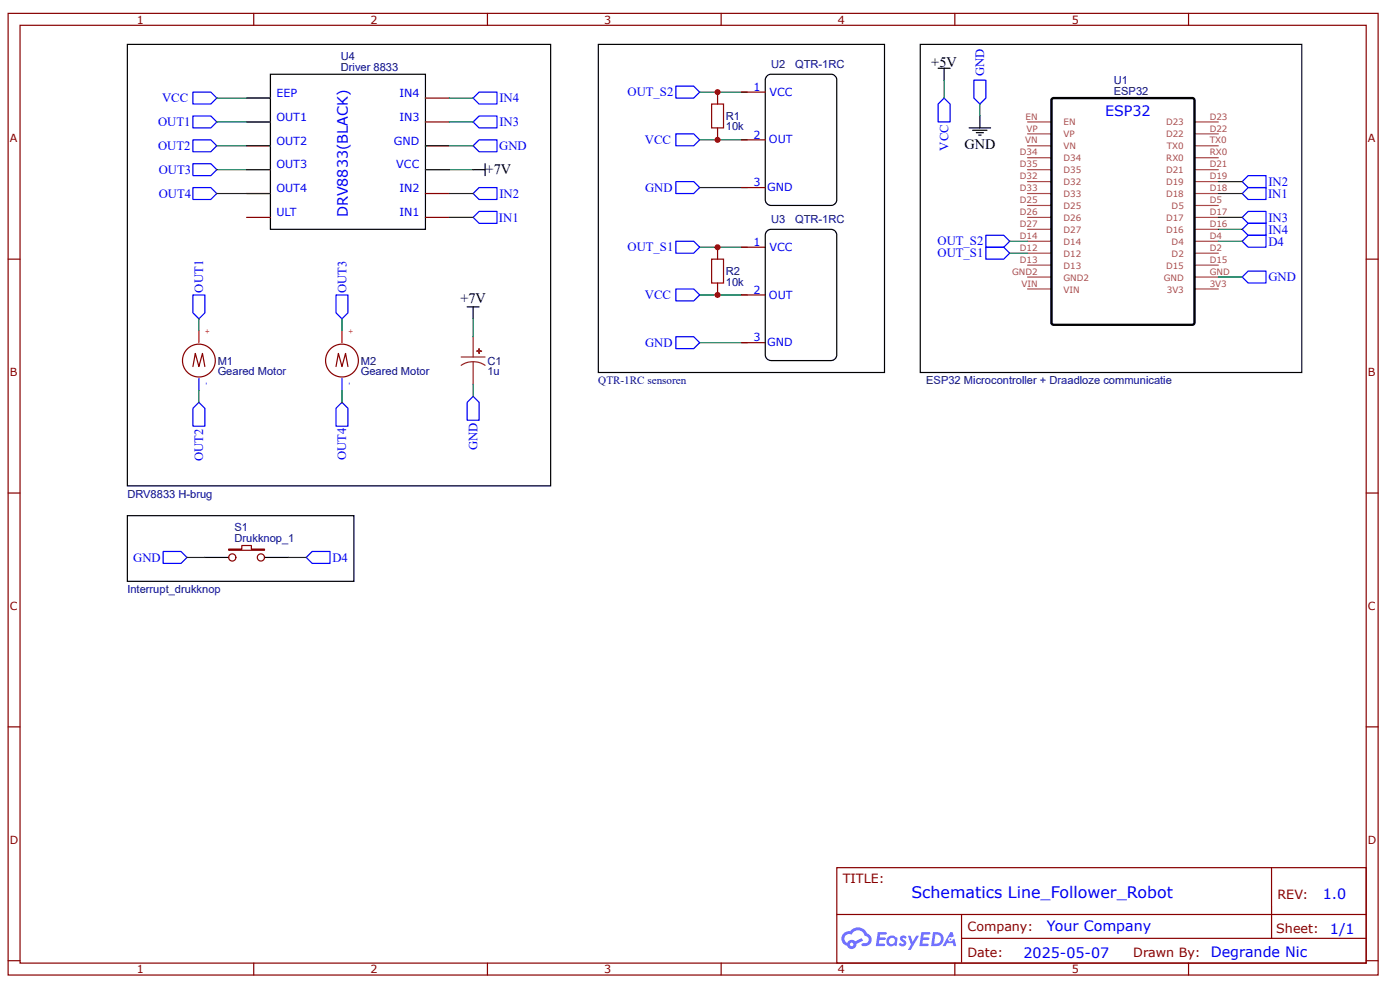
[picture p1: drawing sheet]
<svg xmlns="http://www.w3.org/2000/svg" width="297mm" height="210mm" viewBox="0 0 297 210" stroke-linecap="round" stroke-linejoin="round" font-family="sans-serif">
<g fill="none" stroke="#800" stroke-width=".25">
<path d="M1.7 2.8h290.7v203.9h-290.7zM4.3 5.4h285.5v198.8h-285.5zM53.8 2.8v2.6M103.4 2.8v2.6M153 2.8v2.6M202.6 2.8v2.6M252.1 2.8v2.6M1.7 54.9h2.6M289.8 54.9h2.6M1.7 104.5h2.6M289.8 104.5h2.6M1.7 154.1h2.6"/>
<path d="M289.8 154.1h2.6M177.5 184h112.3v20.2h-112.3zM177.6 193.9h112.1M204 198.9h85.7M204 193.9v10.1M269.8 184v14.9M1.7 203.7h2.6M53.8 204.2v2.5M103.4 204.2v2.5M153 204.2v2.5M202.6 204.2v2.5M252.1 204.2v2.5"/>
<path d="M289.8 203.7h2.6"/>
</g>
<g fill="#58f">
<path d="M191.1 198.5l.5-.2 .4 .1 .3 .3-.2 .4a.33 .33 0 0 0-.3-.3 .33 .33 0 0 0-.3 .1v.1a.85 .85 0 0 1 .7 .7 .85 .85 0 0 1-.3 .8l-.7 .1-.6-.4 .4-.4 .5 .3 .2-.1v-.2a.88 .88 0 0 1-.6-1.3z"/>
<path d="M192.6 198.4h.6l.4 1.3 .8-1.3h.6l-1.8 3h-.6l.7-1.1z"/>
<path d="M186.2 197.6h1.7l.2 .1-.1 .4h-1.3l-.1 .7h1.1l.2 .2-.2 .3h-1.1l-.2 .8h1.3l.1 .2-.1 .2-1.9 .1z"/>
<path d="M195.5 197.6h1.6l.2 .1v.4h-1.3l-.1 .7h1.1l.2 .2-.3 .3h-1.1l-.1 .8h1.2l.1 .2-.1 .2-1.9 .1z"/>
<path d="M201.6 197.6h.5l.2 .9-.4 .2a.49 .49 0 0 0-.7 .2 .49 .49 0 0 0 .3 .7 .49 .49 0 0 0 .6-.4l.4-.2 .4 1.6h-.6l-.2-.7h-1.2l-.3 .7h-.6z"/>
<path d="M197.9 197.6l-.4 3h1a1.51 1.51 0 0 0 1.7-1.5 1.51 1.51 0 0 0-1.8-1.5zM198.4 198.1a1.02 1.02 0 0 1 1.2 1.2 1.02 1.02 0 0 1-1.4 .8z"/>
<path d="M188.5 198.6a1.11 1.11 0 0 0-.3 1.6 1.11 1.11 0 0 0 1.6 .2l.4 .2 .2-1.7-.4-.2a1.01 1.01 0 0 0-1.5-.1zM188.5 199.5a.66 .66 0 0 1 1.3 0 .66 .66 0 0 1-1.3 0z"/>
<path d="M179 197.9a1.58 1.58 0 0 0 .7 2.6 1.01 1.01 0 0 0 1.2 .7 1.01 1.01 0 0 0 .8-1.1l1.4-.7-.3-.5-1.4 .7a1.02 1.02 0 0 0-1.7 .3 .99 .99 0 0 1-.4-1.4 .99 .99 0 0 1 1.4-.3 1.48 1.48 0 0 1 1.5-1 1.48 1.48 0 0 1 1.3 1.2 .82 .82 0 0 1 .8 1.1 .82 .82 0 0 1-1.2 .5l-.3 .1v.3a1.4 1.4 0 0 0 2-.6 1.4 1.4 0 0 0-.9-1.9 2.19 2.19 0 0 0-3.6-.5l-.8 .1zM180.3 200.2a.4 .4 0 0 1 .8 0 .4 .4 0 0 1-.8 0z"/>
<circle cx="201.6" cy="199.1" r=".19"/>
</g>
<g fill="none" stroke="#a54b4b" stroke-width=".25">
<path d="M218 38.5h5M218 36h5M218 33.4h5M218 30.9h5M218 28.4h5M218 25.9h5M253.5 38.5h5M253.5 36h5M253.5 33.4h5M253.5 30.9h5M253.5 28.4h5M253.5 25.9h5"/>
<path d="M218 58.7h5M218 56.2h5M218 53.7h5M218 51.1h5M218 48.6h5M218 46.1h5M218 43.6h5M218 41h5M253.5 58.7h5M253.5 56.2h5M253.5 53.7h5M253.5 51.1h5"/>
<path d="M253.5 48.6h5M253.5 46.1h5M253.5 43.6h5M253.5 41h5M218 61.3h5M253.5 61.3h5"/>
</g>
<path d="M223.2 20.9l.4-.1h29.3l.4 .2 .1 47.4-.2 .4-29.6 .1-.5-.3v-47.3z" fill="none" stroke="#000" stroke-width=".51"/>
<path d="M57.4 15.7h32.9v32.9h-32.9zM126.9 9.4h60.7v69.6h-60.7zM162.7 16.1l.9-.4h12.7a1.26 1.26 0 0 1 1.2 1.3v25.3a1.26 1.26 0 0 1-1.2 1.3h-12.7a1.26 1.26 0 0 1-1.3-1.3v-25.3zM195.2 9.4h81v69.6h-81zM199 14.5h2.6M200.3 14.5v2.5M100.4 36h2.5M102.9 34.7v2.5M162.7 49l.9-.4h12.7a1.26 1.26 0 0 1 1.2 1.3v25.3a1.26 1.26 0 0 1-1.2 1.2h-12.7a1.26 1.26 0 0 1-1.3-1.2v-25.3z" fill="none" stroke="#000" stroke-width=".25"/>
<g fill="none" stroke="#00f" stroke-width=".25">
<path d="M40.9 19.5h3.8l1.3 1.3-1.3 1.3h-3.8zM143.4 18.3h3.8l1.2 1.2-1.2 1.3h-3.8zM40.9 24.6h3.8l1.3 1.3-1.3 1.2h-3.8zM40.9 29.6h3.8l1.3 1.3-1.3 1.3h-3.8zM40.9 34.7h3.8l1.3 1.3-1.3 1.2h-3.8zM40.9 39.8h3.8l1.3 1.2-1.3 1.3h-3.8zM100.4 30.9l1.2-1.3h3.8v2.6h-3.8zM143.4 38.5h3.8l1.2 1.3-1.2 1.2h-3.8zM143.4 28.4h3.8l1.2 1.2-1.2 1.3h-3.8zM200.3 20.8l1.3 1.3v3.8h-2.6v-3.8zM100.4 46.1l1.2-1.3h3.8v2.6h-3.8zM143.4 51.1h3.8l1.2 1.3-1.2 1.3h-3.8z"/>
<path d="M209.1 52.4h3.8l1.3 1.3-1.3 1.2h-3.8zM209.1 49.9h3.8l1.3 1.2-1.3 1.3h-3.8zM263.5 58.7l1.3-1.2h3.8v2.5h-3.8zM40.9 62.5h2.6v3.8l-1.3 1.3-1.3-1.3zM71.3 62.5h2.5v3.8l-1.2 1.3-1.3-1.3zM143.4 61.3h3.8l1.2 1.2-1.2 1.3h-3.8zM143.4 71.4h3.8l1.2 1.3-1.2 1.2h-3.8zM42.2 85.3l1.3 1.3v3.8h-2.6v-3.8zM42.2 80.2v2.6M72.6 85.3l1.2 1.3v3.8h-2.5v-3.8zM72.6 80.2v2.6"/>
</g>
<g fill="none" stroke="#080" stroke-width=".25">
<path d="M148.4 19.5h10.2M200.3 17v3.8M46 36h11.4M46 30.9h11.4M46 25.9h11.4M46 20.8h11.4M90.3 36h10.1M90.3 30.9h10.1M148.4 29.6h10.2M148.4 39.8h10.2M46 41h11.4M148.4 52.4h10.2"/>
<path d="M214.2 53.7h3.8M214.2 51.1h3.8M258.5 58.7h5M42.2 67.6v2.5M72.6 67.6v2.5M148.4 72.7h10.2M148.4 62.5h10.2M42.2 82.8v2.5M72.6 82.8v2.5"/>
</g>
<path d="M151 22.1h2.5v5h-2.5zM151 54.9h2.5v5.1h-2.5z" fill="none" stroke="#a00000" stroke-width=".25"/>
<g fill="none" stroke="#800" stroke-width=".25">
<path d="M152.2 19.5v2.6M157.3 19.5h5M52.3 20.8h5.1M52.3 25.9h5.1M52.3 30.9h5.1M52.3 36h5.1M90.3 20.8h5M90.3 25.9h5M90.3 30.9h5M90.3 36h5M152.2 27.1v2.5M157.3 29.6h5"/>
<path d="M157.3 39.8h5M52.3 41h5.1M52.3 46.1h5.1M90.3 41h5M90.3 46.1h5M152.2 52.4v2.5M157.3 52.4h5M40.9 77.7l.5-2.8 .8 2.8 .8-2.8 .5 2.8M71.3 77.7l.5-2.8 .8 2.8 .7-2.8 .5 2.8M152.2 60v2.5M157.3 72.7h5M157.3 62.5h5"/>
<circle cx="42.2" cy="76.4" r="3.5"/>
<circle cx="72.6" cy="76.4" r="3.5"/>
</g>
<path d="M42.2 70.1v2.6M72.6 70.1v2.6" fill="none" stroke="#f00" stroke-width=".25"/>
<path d="M97.8 75.7h5.1M100.4 76.7a4.1 4.1 0 0 0-2.6 .8M100.4 76.7a4.1 4.1 0 0 1 2.5 .8M100.4 71.4v4.3M100.4 76.7v4.8" fill="none" stroke="#8d2323" stroke-width=".25"/>
<path d="M101.1 74.4h1z" fill="#8d2323"/>
<path d="M101.1 74.4h1z" fill="none" stroke="#8d2323" stroke-width=".25"/>
<path d="M101.6 73.9v1z" fill="#8d2323"/>
<path d="M101.6 73.9v1z" fill="none" stroke="#8d2323" stroke-width=".25"/>
<path d="M27 9.4h89.8v93.6h-89.8zM205.6 27.1h4.6M206.4 27.6h3M207.1 28.1h1.5M207.6 28.6h.5M207.9 24.6v2.5M99.1 65.1h2.5M100.4 65.1v2.5M27 109.3h48.1v13.9h-48.1zM43.5 118.2h5M56.1 118.2h5.1" fill="none" stroke="#000" stroke-width=".25"/>
<path d="M206.6 17h2.5v3.8l-1.2 1.3-1.3-1.3zM100.4 25.9l1.2-1.3h3.8v2.5h-3.8zM100.4 20.8l1.2-1.3h3.8v2.6h-3.8zM263.5 38.5l1.3-1.3h3.8v2.6h-3.8zM100.4 41l1.2-1.2h3.8v2.5h-3.8zM263.5 41l1.3-1.2h3.8v2.5h-3.8zM263.5 48.6l1.3-1.2h3.8v2.5h-3.8zM263.5 46.1l1.3-1.3h3.8v2.6h-3.8zM263.5 51.1l1.3-1.2h3.8v2.5h-3.8zM100.4 84l1.2 1.3v3.8h-2.5v-3.8zM34.6 116.9h3.8l1.3 1.3-1.3 1.2h-3.8zM65 118.2l1.2-1.3h3.8v2.5h-3.8z" fill="none" stroke="#00f" stroke-width=".25"/>
<g fill="none" stroke="#080" stroke-width=".25">
<path d="M95.3 20.8h5.1M95.3 25.9h5.1M207.9 22.1v2.5M258.5 38.5h5M95.3 41h5.1M95.3 46.1h5.1M258.5 41h5M258.5 46.1h5M258.5 48.6h5M258.5 51.1h5M100.4 67.6v3.8M100.4 81.5v2.5"/>
<path d="M39.7 118.2h3.8M61.2 118.2h3.8"/>
</g>
<g fill="none" stroke="#800" stroke-width=".25">
<path d="M48.5 116.4h2.8v-.7h2v.7h2.8v.3h-7.6z"/>
<circle cx="49.3" cy="118.2" r=".76"/>
<circle cx="55.3" cy="118.2" r=".76"/>
</g>
<g fill="#c00">
<circle cx="152.2" cy="19.5" r=".63"/>
<circle cx="152.2" cy="29.6" r=".63"/>
<circle cx="152.2" cy="62.5" r=".63"/>
<circle cx="152.2" cy="52.4" r=".63"/>
</g>
<text font-size="3.4" fill="#00f" x="193.4" y="190.4">Schematics Line_Follower_Robot</text>
<g font-size="3">
<text x="197.6" y="14.2">+5V</text>
<text x="204.6" y="31.5">GND</text>
<text x="103" y="37">+7V</text>
<text x="97.7" y="64.2">+7V</text>
</g>
<g font-size="3" fill="#00f">
<text x="234.4" y="24.6">ESP32</text>
<text x="73.8" y="46.1" transform="rotate(-90 73.8 46.1)">DRV8833(BLACK)</text>
<text x="280.6" y="190.6">1.0</text>
<text x="222.1" y="197.5">Your Company</text>
<text x="282.2" y="198">1/1</text>
<text x="217.1" y="203">2025-05-07</text>
<text x="256.9" y="203">Degrande Nic</text>
</g>
<g font-size="2.7" fill="#00f">
<text x="208.8" y="16.1" transform="rotate(-90 208.8 16.1)">GND</text>
<text x="34.4" y="21.6">VCC</text>
<text x="105.9" y="21.7">IN4</text>
<text x="133.1" y="20.4">OUT_S2</text>
<text x="33.5" y="26.8">OUT1</text>
<text x="105.9" y="26.8">IN3</text>
<text x="33.5" y="31.8">OUT2</text>
<text x="105.9" y="31.8">GND</text>
<text x="136.8" y="30.5">VCC</text>
<text x="201.2" y="31.9" transform="rotate(-90 201.2 31.9)">VCC</text>
<text x="33.7" y="36.9">OUT3</text>
<text x="33.7" y="41.9">OUT4</text>
<text x="105.9" y="41.9">IN2</text>
<text x="136.8" y="40.6">GND</text>
<text x="269" y="41.9">IN1</text>
<text x="269.1" y="39.4">IN2</text>
<text x="105.9" y="47">IN1</text>
<text x="269.1" y="47">IN3</text>
<text x="133.1" y="53.3">OUT_S1</text>
<text x="198.9" y="52">OUT_S2</text>
<text x="269.1" y="49.5">IN4</text>
<text x="269.1" y="52.1">D4</text>
<text x="198.9" y="54.6">OUT_S1</text>
<text x="269.1" y="59.6">GND</text>
<text x="43.1" y="62" transform="rotate(-90 43.1 62)">OUT1</text>
<text x="73.5" y="62.2" transform="rotate(-90 73.5 62.2)">OUT3</text>
<text x="136.8" y="63.4">VCC</text>
<text x="136.8" y="73.5">GND</text>
<text x="101.3" y="95.4" transform="rotate(-90 101.3 95.4)">GND</text>
<text x="43.1" y="97.8" transform="rotate(-90 43.1 97.8)">OUT2</text>
<text x="73.4" y="97.6" transform="rotate(-90 73.4 97.6)">OUT4</text>
<text x="28.3" y="119.1">GND</text>
<text x="70.5" y="119.1">D4</text>
</g>
<g font-size="2.7" fill="#800">
<text x="178.8" y="187.2">TITLE:</text>
<text x="271" y="190.6">REV:</text>
<text x="205.3" y="197.4">Company:</text>
<text x="270.8" y="197.9">Sheet:</text>
<text x="205.3" y="202.9">Date:</text>
<text x="240.4" y="203">Drawn By:</text>
</g>
<g font-size="2.4" fill="#800">
<text x="29" y="5">1</text>
<text x="78.6" y="5">2</text>
<text x="128.2" y="5">3</text>
<text x="177.8" y="5">4</text>
<text x="227.4" y="5">5</text>
<text x="2.1" y="30.2">A</text>
<text x="290.2" y="30.2">A</text>
<text x="2.1" y="79.7">B</text>
<text x="290.2" y="79.7">B</text>
<text x="2.1" y="129.3">C</text>
<text x="290.2" y="129.3">C</text>
<text x="2.1" y="178.9">D</text>
<text x="290.2" y="178.9">D</text>
<text x="29" y="206.3">1</text>
<text x="78.6" y="206.3">2</text>
<text x="128.2" y="206.3">3</text>
<text x="177.8" y="206.3">4</text>
<text x="227.4" y="206.3">5</text>
</g>
<g font-size="2.4" fill="#000080">
<text x="72.3" y="15">Driver 8833</text>
<text x="72.3" y="12.7">U4</text>
<text x="163.6" y="14.5">U2</text>
<text x="168.7" y="14.5">QTR-1RC</text>
<text x="236.3" y="17.8">U1</text>
<text x="236.3" y="20">ESP32</text>
<text x="154" y="27.7">10k</text>
<text x="154" y="25.4">R1</text>
<text x="163.6" y="47.4">U3</text>
<text x="168.7" y="47.4">QTR-1RC</text>
<text x="154" y="58.3">R2</text>
<text x="154" y="60.5">10k</text>
<text x="46.2" y="77.3">M1</text>
<text x="76.5" y="77.3">M2</text>
<text x="103.4" y="77.3">C1</text>
<text x="46.2" y="79.5">Geared Motor</text>
<text x="76.5" y="79.5">Geared Motor</text>
<text x="103.4" y="79.5">1u</text>
<text x="126.9" y="81.5">QTR-1RC sensoren</text>
<text x="196.5" y="81.5">ESP32 Microcontroller + Draadloze communicatie</text>
<text x="27" y="105.5">DRV8833 H-brug</text>
<text x="49.8" y="112.7">S1</text>
<text x="49.8" y="114.9">Drukknop_1</text>
<text x="27" y="125.8">Interrupt_drukknop</text>
</g>
<g font-size="2.4" fill="#00f">
<text x="58.6" y="20.5">EEP</text>
<text x="84.7" y="20.5">IN4</text>
<text x="159.8" y="19.3">1</text>
<text x="163.3" y="20.3">VCC</text>
<text x="58.6" y="25.6">OUT1</text>
<text x="84.7" y="25.6">IN3</text>
<text x="159.8" y="29.4">2</text>
<text x="58.6" y="30.7">OUT2</text>
<text x="58.6" y="35.7">OUT3</text>
<text x="83.6" y="30.7">GND</text>
<text x="84.1" y="35.7">VCC</text>
<text x="163.1" y="30.4">OUT</text>
<text x="58.6" y="40.8">OUT4</text>
<text x="84.7" y="40.8">IN2</text>
<text x="159.8" y="39.5">3</text>
<text x="162.7" y="40.5">GND</text>
<text x="58.6" y="45.8">ULT</text>
<text x="84.7" y="45.8">IN1</text>
<text x="159.8" y="52.2">1</text>
<text x="163.3" y="53.2">VCC</text>
<text x="159.8" y="62.3">2</text>
<text x="163.1" y="63.3">OUT</text>
<text x="159.8" y="72.4">3</text>
<text x="162.7" y="73.4">GND</text>
</g>
<g font-size="1.9" fill="#a54b4b">
<text x="217.6" y="25.4">EN</text>
<text x="217.8" y="27.9">VP</text>
<text x="225.6" y="29.1">VP</text>
<text x="225.6" y="26.6">EN</text>
<text x="247.4" y="29.1">D22</text>
<text x="247.4" y="26.6">D23</text>
<text x="256.6" y="27.9">D22</text>
<text x="256.6" y="25.4">D23</text>
<text x="216.4" y="35.5">D35</text>
<text x="216.4" y="32.9">D34</text>
<text x="217.5" y="30.4">VN</text>
<text x="225.6" y="34.2">D34</text>
<text x="225.6" y="31.7">VN</text>
<text x="247.4" y="34.2">RX0</text>
<text x="247.6" y="31.7">TX0</text>
<text x="256.6" y="35.5">D21</text>
<text x="256.6" y="32.9">RX0</text>
<text x="256.6" y="30.4">TX0</text>
<text x="216.4" y="40.5">D33</text>
<text x="216.4" y="38">D32</text>
<text x="225.6" y="41.8">D33</text>
<text x="225.6" y="39.3">D32</text>
<text x="225.6" y="36.7">D35</text>
<text x="247.4" y="41.8">D18</text>
<text x="247.4" y="39.3">D19</text>
<text x="247.4" y="36.7">D21</text>
<text x="256.6" y="40.5">D18</text>
<text x="256.6" y="38">D19</text>
<text x="216.4" y="45.6">D26</text>
<text x="216.4" y="43.1">D25</text>
<text x="225.6" y="46.8">D26</text>
<text x="225.6" y="44.3">D25</text>
<text x="247.4" y="46.8">D17</text>
<text x="248.6" y="44.3">D5</text>
<text x="256.6" y="45.6">D17</text>
<text x="256.6" y="43.1">D5</text>
<text x="216.4" y="53.2">D12</text>
<text x="216.4" y="50.7">D14</text>
<text x="216.4" y="48.1">D27</text>
<text x="225.6" y="51.9">D14</text>
<text x="225.6" y="49.4">D27</text>
<text x="247.4" y="49.4">D16</text>
<text x="248.6" y="51.9">D4</text>
<text x="256.6" y="53.2">D2</text>
<text x="256.6" y="50.7">D4</text>
<text x="256.6" y="48.1">D16</text>
<text x="214.7" y="58.2">GND2</text>
<text x="216.4" y="55.7">D13</text>
<text x="225.6" y="59.5">GND2</text>
<text x="225.6" y="57">D13</text>
<text x="225.6" y="54.4">D12</text>
<text x="246.9" y="59.5">GND</text>
<text x="247.4" y="57">D15</text>
<text x="248.6" y="54.4">D2</text>
<text x="256.6" y="58.2">GND</text>
<text x="256.6" y="55.7">D15</text>
<text x="216.7" y="60.8">VIN</text>
<text x="225.6" y="62">VIN</text>
<text x="247.5" y="62">3V3</text>
<text x="256.6" y="60.8">3V3</text>
</g>
<g font-size="1.3" fill="#f00">
<text x="44.5" y="70.9" transform="rotate(-90 44.5 70.9)">+</text>
<text x="74.8" y="70.9" transform="rotate(-90 74.8 70.9)">+</text>
</g>
<g font-size="1.3" fill="#00f">
<text x="44.2" y="81.6" transform="rotate(-90 44.2 81.6)">-</text>
<text x="74.6" y="81.6" transform="rotate(-90 74.6 81.6)">-</text>
</g>
</svg>
